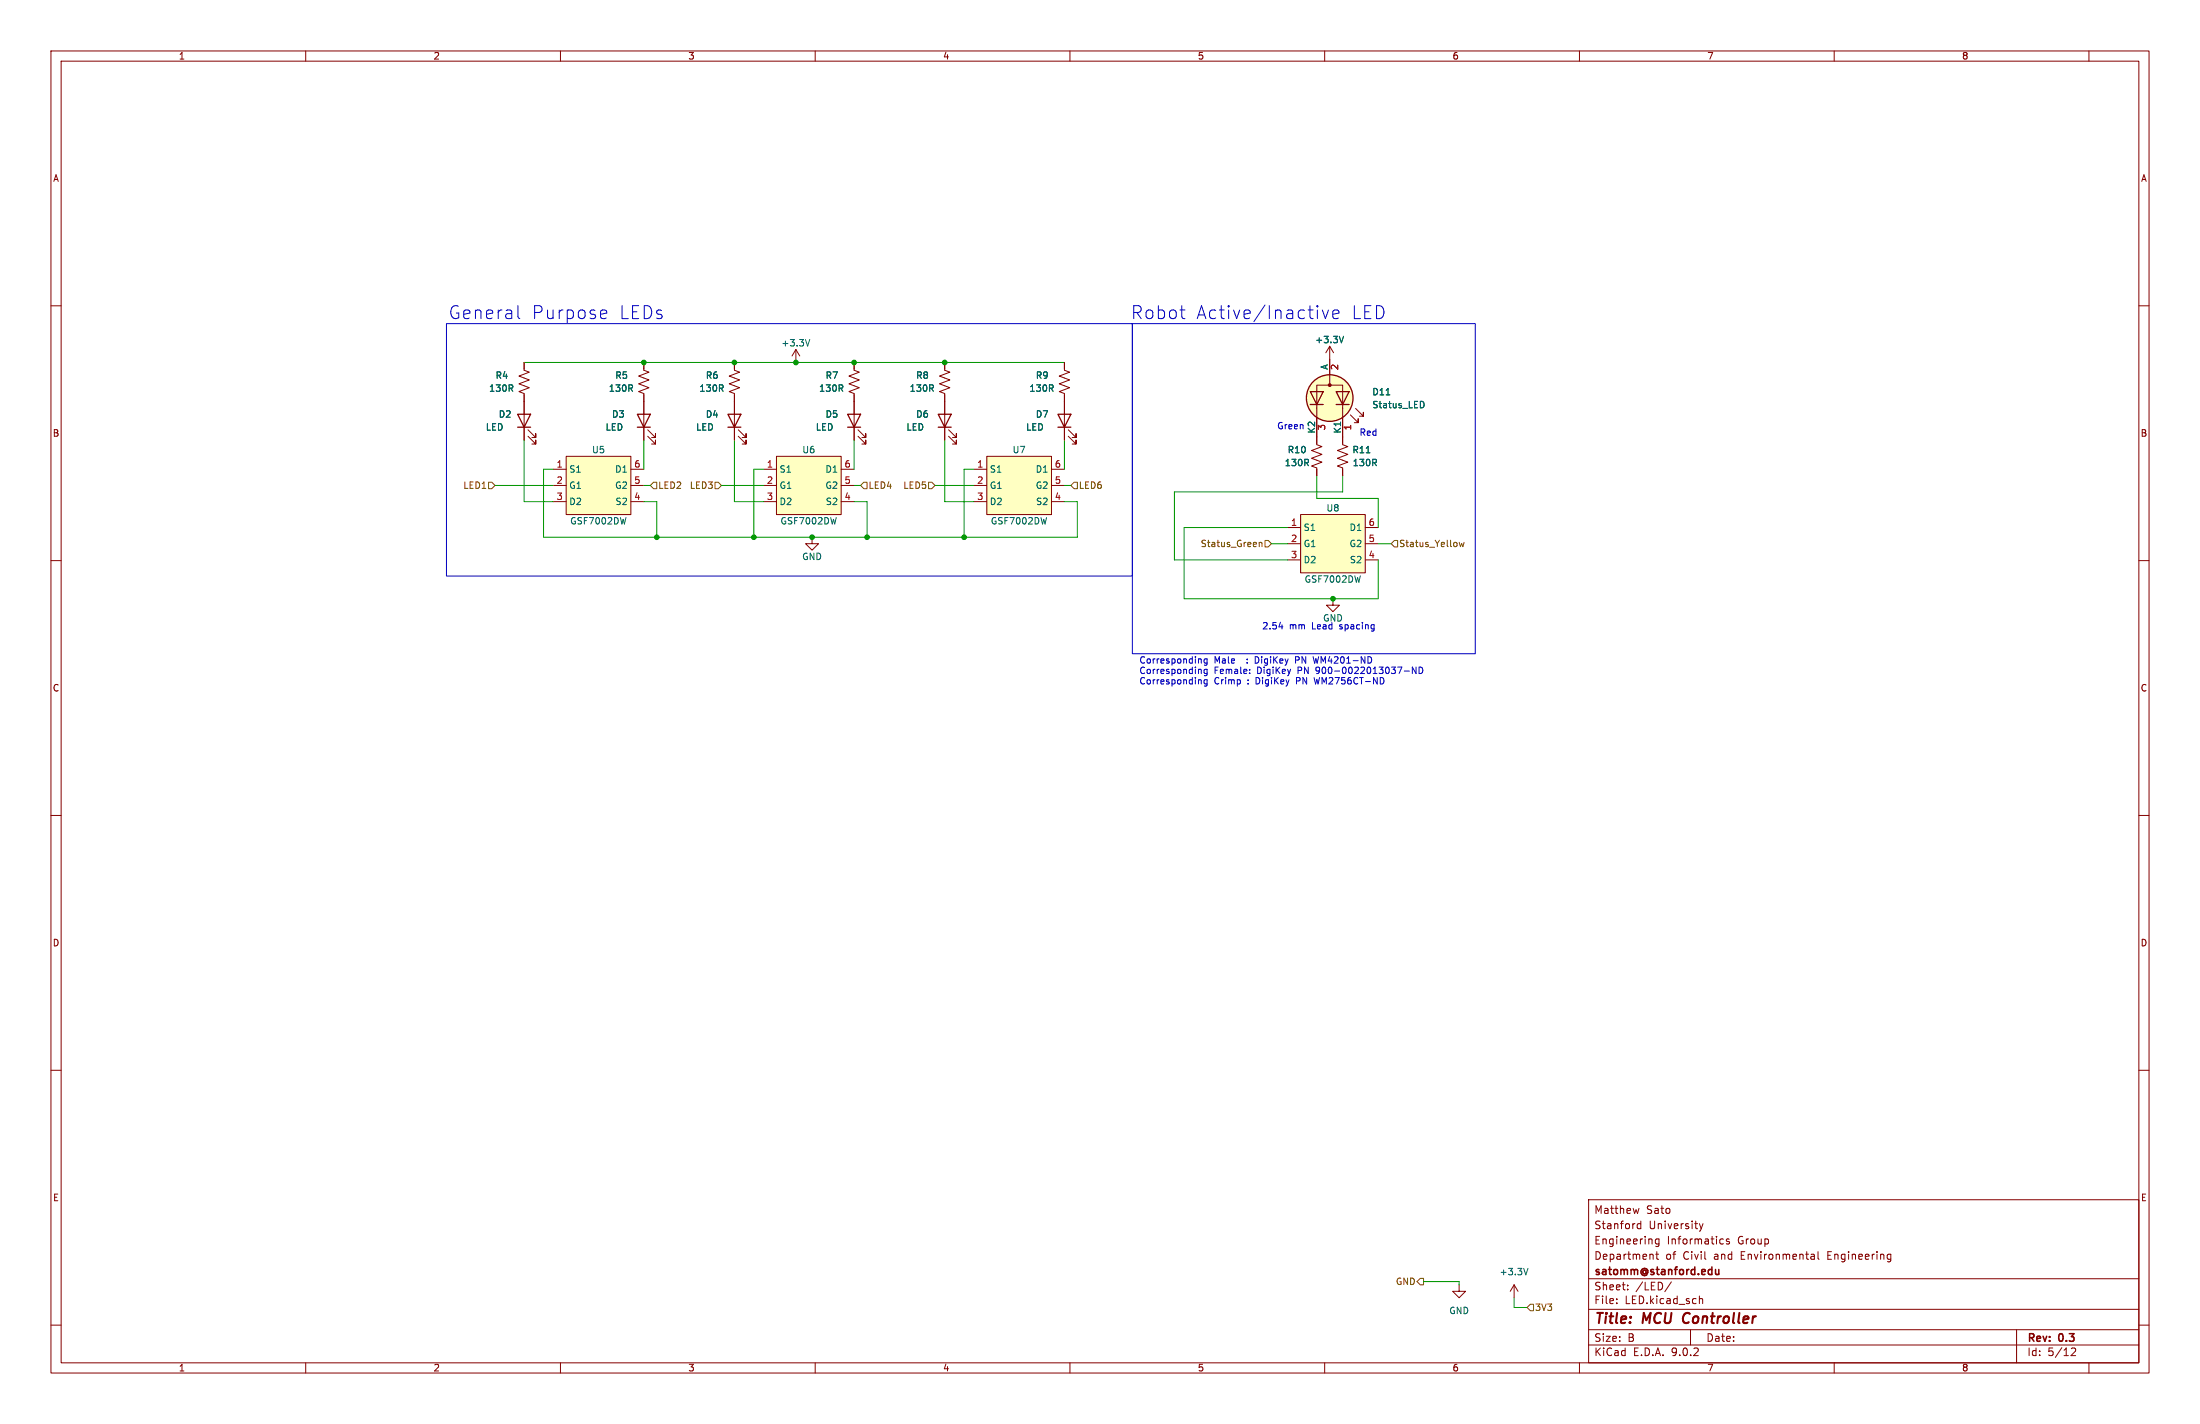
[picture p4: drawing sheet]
<svg xmlns="http://www.w3.org/2000/svg" width="432mm" height="279mm" viewBox="0 0 432 279" stroke-linecap="round" stroke-linejoin="round" font-family="sans-serif">
<g fill="none" stroke="#840000" stroke-width=".2">
<path d="M10 10h411.8v259.4h-411.8zM12 12h407.8v255.4h-407.8zM60 10v2M110 10v2M160 10v2M210 10v2M260 10v2M310 10v2M360 10v2M410 10v2M10 60h2M126.4 71.1v1.5l1 .4-2.1 .8 2.1 .7-2.1 .8 2.1 .8-2.1 .7 1.1 .4v1.5"/>
<path d="M261 70.5v5.1M419.8 60h2M258.4 80.1v-4.5h5.1v4.5M258.4 80v5.7M263.5 80v5.7M265 81.4l1.6 1.5v-.7v.7h-.8M266.1 80.1l1.5 1.6v-.8v.8h-.8M10 110h2M419.8 110h2M10 160h2M419.8 160h2M10 210h2"/>
<path d="M419.8 210h2M311.8 235.4h108v32h-108zM321.7 237.1l-.3 1-.3-.7M322 239.6v1.5M10 260h2M311.8 256.9h108M311.8 250.9h108M317.3 255.6v.2M317.3 254.9v.1M319.5 252.9v.2M319.5 252.2v.1M322 240.2l-.4-.1-.3 .3 .2 .6h.5"/>
<path d="M324.4 246.2l.1 .9M325 246.1h.5M325.2 245.6v1.3l.3 .2M325.6 243.1v1.2l-.3 .3-.3-.1M325.6 243.2l-.4-.1-.3 .3 .1 .6h.6M328 251.5l-1.2 1.9M333.5 240.1l.4 1M333.5 254.3v1.5M333.5 254.9l.3-.1 .3 .1 .1 .9M333.9 241.1l-.4 .5M334.3 240.1l-.4 1M337.8 243.1l.5 .1"/>
<path d="M338.3 244l-.5 .1M339.4 243.2l-.4-.1-.2 .2 .1 .2 .5 .2v.3h-.6M355.6 246.1h.3l.2 .2v.8M356.1 247l-.5 .1M356.1 246.4l-.5 .1M356.8 245.6v1.3l.2 .2M370.7 246.1l.4 .1M371.1 247l-.4 .1M371.1 246.1v1.2l-.3 .3M419.8 260h2M60 267.4v2M110 267.4v2"/>
<path d="M160 267.4v2M210 267.4v2M260 267.4v2M310 267.4v2M311.8 263.9h108M311.8 260.9h108M331.8 260.9v3M360 267.4v2M395.8 260.9v6.5M406.5 264.6l.6-.1 .2 .1 .1 .3-.9 1.1h.9M410 267.4v2"/>
</g>
<path d="M330.6 257.9l-.1 .2a1.23 1.23 0 0 0 .1 1.4" fill="none" stroke="#840000" stroke-width=".4"/>
<path d="M336.7 249.1l.1 .9 .3 .1 .3-.2M337.4 249.1v1" fill="none" stroke="#840000" stroke-width=".3"/>
<circle cx="261" cy="78.1" r="4.6" fill="#ffffc2" stroke="#ffffc2" stroke-width=".2"/>
<circle cx="261" cy="75.6" r=".28" fill="#840000" stroke="#840000" stroke-width=".2"/>
<g fill="none" stroke="#840000" stroke-width=".25">
<path d="M257.2 76.8h2.5l-1.3 2.6zM257.2 79.4h2.5M262.3 76.8h2.5l-1.3 2.6zM262.3 79.4h2.5"/>
<circle cx="261" cy="78.1" r="4.6"/>
</g>
<path d="M272.1 77.5h.7M279.1 78.7a.68 .68 0 0 1 .4 .7 .68 .68 0 0 1-.4 .6" fill="none" stroke="#006464" stroke-width=".2"/>
<path d="M111.1 89.5h12.7v11.5h-12.7z" fill="#ffffc2"/>
<g fill="none" stroke="#840000" stroke-width=".2">
<path d="M102.9 78.7v7.7M167.6 78.7v7.7M103.6 85.6l1.6 1.5v-.7v.7h-.8M103.6 84.3l1.6 1.6v-.8v.8h-.8M108.6 92.1h2.5M108.6 95.3h2.5M108.6 98.4h2.5M111.1 89.5h12.7v11.5h-12.7zM123.8 92.1h2.6M123.8 95.3h2.6M123.8 98.4h2.6M168.4 85.6l1.5 1.5v-.7v.7h-.7"/>
<path d="M168.4 84.3l1.5 1.6v-.8v.8h-.7M258.4 85.7v1.5l1.1 .4-2.1 .8 2.1 .8-2.1 .7 2.1 .8-2.1 .7 1 .4v1.5M261.6 117.5v1.2h1.3l-1.3 1.3-1.3-1.3h1.3"/>
</g>
<path d="M101.6 81.3h2.5l-1.2 2.5zM101.6 83.8h2.5M166.4 81.3h2.5l-1.3 2.5zM166.4 83.8h2.5" fill="none" stroke="#840000" stroke-width=".25"/>
<path d="M255.3 101h12.7v11.4h-12.7z" fill="#ffffc2"/>
<path d="M126.4 78.7v7.7M127.1 85.6l1.6 1.5v-.7v.7h-.8M127.1 84.3l1.6 1.6v-.8v.8h-.8M159.4 105.4v1.3h1.3l-1.3 1.3-1.3-1.3h1.3M252.7 103.5h2.6M252.7 106.7h2.6M252.7 109.9h2.6M255.3 101h12.7v11.4h-12.7zM268 103.5h2.5M268 106.7h2.5M268 109.9h2.5" fill="none" stroke="#840000" stroke-width=".2"/>
<path d="M125.1 81.3h2.5l-1.2 2.5zM125.1 83.8h2.5" fill="none" stroke="#840000" stroke-width=".25"/>
<path d="M152.4 89.5h12.7v11.5h-12.7z" fill="#ffffc2"/>
<g fill="none" stroke="#840000" stroke-width=".2">
<path d="M144.1 71.1v1.5l1.1 .4-2.1 .8 2.1 .7-2.1 .8 2.1 .8-2.1 .7 1 .4v9.2M156.2 68.6l-.8 1.3M156.2 68.6l.8 1.3M156.2 68.6v2.5M261 67.9l-.8 1.3M261 67.9l.7 1.3M261 67.9v2.6M144.9 85.6l1.5 1.5v-.7v.7h-.7M144.9 84.3l1.5 1.6v-.8v.8h-.7M149.9 92.1h2.5M149.9 95.3h2.5M149.9 98.4h2.5"/>
<path d="M152.4 89.5h12.7v11.5h-12.7zM165.1 92.1h2.5M165.1 95.3h2.5M165.1 98.4h2.5M286.4 252.1v1.3h1.3l-1.3 1.2-1.3-1.2h1.3M297.2 252.1l-.8 1.3M297.2 252.1l.7 1.3M297.2 252.1v2.5"/>
</g>
<path d="M158.9 66.6l-.4 1.3M263.7 66l-.4 1.3M299.9 248.9l-.4 1.2" fill="none" stroke="#006464" stroke-width=".2"/>
<path d="M142.9 81.3h2.5l-1.3 2.5zM142.9 83.8h2.5" fill="none" stroke="#840000" stroke-width=".25"/>
<path d="M193.7 89.5h12.7v11.5h-12.7z" fill="#ffffc2"/>
<g fill="none" stroke="#840000" stroke-width=".2">
<path d="M102.9 71.1v1.5l1 .4-2 .8 2 .7-2 .8 2 .8-2 .7 1 .4v4.1M126.4 71.1v1.3M126.4 77.5v3.8M144.1 71.1v1.3M144.1 77.5v3.8M167.6 71.1v1.5l1.1 .4-2.1 .8 2.1 .7-2.1 .8 2.1 .8-2.1 .7 1 .4v4.1M185.4 71.1v1.5l1 .4-2 .8 2 .7-2 .8 2 .8-2 .7 1 .4v9.2M208.9 71.1v1.5l1 .4-2 .8 2 .7-2 .8 2 .8-2 .7 1 .4v9.2M261 70.5v3M102.9 83.8v2.6M126.4 83.8v2.6M144.1 83.8v2.6"/>
<path d="M167.6 83.8v2.6M186.2 85.6l1.5 1.5v-.7v.7h-.8M186.2 84.3l1.5 1.6v-.8v.8h-.8M191.1 92.1h2.6M191.1 95.3h2.6M191.1 98.4h2.6M193.7 89.5h12.7v11.5h-12.7zM206.4 92.1h2.5M206.4 95.3h2.5M206.4 98.4h2.5M209.7 85.6l1.5 1.5v-.7v.7h-.8M209.7 84.3l1.5 1.6v-.8v.8h-.8"/>
<path d="M258.4 81.9v5.1M258.4 92.1v1.2M263.5 81.9v5.3l1 .4-2 .8 2 .8-2 .7 2 .8-2 .7 1 .4v1.5"/>
</g>
<path d="M263.7 66l-.4 1.3M272.1 77.5h.7M279.1 78.7a.68 .68 0 0 1 .4 .7 .68 .68 0 0 1-.4 .6M268.2 88.8h.7" fill="none" stroke="#006464" stroke-width=".2"/>
<path d="M184.1 81.3h2.6l-1.3 2.5zM184.1 83.8h2.6M207.6 81.3h2.6l-1.3 2.5zM207.6 83.8h2.6" fill="none" stroke="#840000" stroke-width=".25"/>
<g fill="none" stroke="#725600" stroke-width=".2">
<path d="M95.9 94.6h.6l.7 .7-.7 .6h-.6zM128.3 94.6h.6v1.3h-.6l-.7-.6zM140.3 94.6h.7l.6 .7-.6 .6h-.7zM169.5 94.6h.7v1.3h-.7l-.6-.6zM182.2 94.6h.7l.6 .7-.6 .6h-.7zM210.8 94.6h.7v1.3h-.7l-.6-.6zM247.1 106.4v.9M247.1 106.5h.5l.1 .8M248.3 106h.6l.7 .7-.7 .6h-.6zM273.7 106h.6v1.3h-.6l-.7-.6zM286.4 106.4l.2 .9 .3-.6 .2 .6 .3-.9M278.8 250.8h.6v1.3h-.6l-.7-.6z"/>
<path d="M300.4 255.9h.6v1.3h-.6l-.7-.7z"/>
</g>
<g fill="none" stroke="#009600" stroke-width=".2">
<path d="M102.9 71.1h106M97.2 95.3h11.4M102.9 86.4v12h5.7M108.6 92.1h-1.9v13.3h104.8v-7h-2.6M126.4 98.4h2.5v7M126.4 95.3h1.2M126.4 86.4v5.7M141.6 95.3h8.3M144.1 86.4v12h5.8M149.9 92.1h-1.9v13.3M167.6 98.4h2.6v7M167.6 95.3h1.3"/>
<path d="M167.6 86.4v5.7M183.5 95.3h7.6M185.4 86.4v12h5.7M191.1 92.1h-1.9v13.3M208.9 95.3h1.3M208.9 86.4v5.7M258.4 93.3v4.5h12.1v5.7M263.5 93.3v3.2h-33v13.4h22.2M249.6 106.7h3.1M252.7 103.5h-20.3v14h38.1v-7.6M270.5 106.7h2.5M279.4 251.5h7v.6"/>
<path d="M297.2 254.6v1.9h2.5"/>
</g>
<g fill="none" stroke="#0000c2" stroke-width=".2">
<path d="M101.7 60v2.1l.3 .4M258.6 60l.1 .1-.1 .1M87.6 63.5h134.6v49.5h-134.6zM118.2 60.8l.8 .1 .1 .5-1.2 .3M119 62.4l-.8 .1M222.2 63.5h67.4v64.8h-67.4zM231.6 60.8h1M232.3 62.5h.3M259.5 60.8l.6 1.7 .6-1.7M261.6 61.7l1.2-.3-.1-.5-.7-.1-.4 .4 .1 1.2 .3 .1 .7-.1M235.6 129.3l.2 .2v.6M235.6 131.3l.2 .2v.7"/>
<path d="M235.6 133.4l.2 .1v.7M236.9 129.3v1l-.2 .2h-.3M236.9 131.3v1l-.2 .3-.3-.1M236.9 133.4v1l-.2 .2h-.3M236.9 129.3h-.3l-.3 .2 .1 .6h.5M236.9 131.4l-.3-.1-.3 .3 .1 .5h.5M236.9 133.4h-.3l-.3 .2 .1 .5h.5M244.8 130v.1M244.8 129.3v.2M245.3 132v.2M245.3 131.4v.1M251 123h.8"/>
<path d="M254.3 129.5h.5M254.8 128.8h-.5v1.3M257.7 128.8l.3 1.3 .3-.9M257.9 132.9l.3 1.3M275.6 131.7h1M277.9 130.9v1.3l-.7-1.3v1.3M278.5 130.9a.64 .64 0 0 1 .8 .6 .64 .64 0 0 1-.8 .7z"/>
</g>
<g fill="#009600" stroke="#009600" stroke-width=".2">
<circle cx="261.6" cy="117.5" r=".46"/>
<circle cx="170.2" cy="105.4" r=".46"/>
<circle cx="189.2" cy="105.4" r=".46"/>
<circle cx="159.4" cy="105.4" r=".46"/>
<circle cx="144.1" cy="71.1" r=".46"/>
<circle cx="148" cy="105.4" r=".46"/>
<circle cx="167.6" cy="71.1" r=".46"/>
<circle cx="156.2" cy="71.1" r=".46"/>
<circle cx="185.4" cy="71.1" r=".46"/>
<circle cx="126.4" cy="71.1" r=".46"/>
<circle cx="128.9" cy="105.4" r=".46"/>
</g>
<g font-size="3.5" fill="#0000c2">
<text x="88" y="62.8">General</text>
<text x="104.3" y="62.8">Purpose</text>
<text x="121.4" y="62.8">LEDs</text>
<text x="221.9" y="62.8">Robot</text>
<text x="234.7" y="62.8">Active/Inactive</text>
<text x="265.1" y="62.8">LED</text>
</g>
<g font-size="2.8" fill="#840000">
<text x="312.8" y="260.3">Title:</text>
<text x="322.5" y="260.3">MCU</text>
<text x="331.2" y="260.3">Controller</text>
</g>
<g font-size="2.1" fill="#840000">
<text x="312.8" y="238.4">Matthew</text>
<text x="323.1" y="238.4">Sato</text>
<text x="312.8" y="244.4">Engineering</text>
<text x="312.8" y="241.4">Stanford</text>
<text x="323.6" y="241.4">University</text>
<text x="327.2" y="244.4">Informatics</text>
<text x="341.1" y="244.4">Group</text>
<text x="312.8" y="250.6">satomm@stanford.edu</text>
<text x="312.8" y="247.4">Department</text>
<text x="326.9" y="247.4">of</text>
<text x="330.4" y="247.4">Civil</text>
<text x="336.6" y="247.4">and</text>
<text x="341.9" y="247.4">Environmental</text>
<text x="359.1" y="247.4">Engineering</text>
<text x="312.8" y="256.1">File:</text>
<text x="312.8" y="253.4">Sheet:</text>
<text x="318.9" y="256.1">LED.kicad_sch</text>
<text x="321" y="253.4">/LED/</text>
<text x="312.8" y="263.5">Size:</text>
<text x="319.5" y="263.5">B</text>
<text x="334.8" y="263.5">Date:</text>
<text x="397.8" y="263.7">Rev:</text>
<text x="404.2" y="263.7">0.3</text>
<text x="312.8" y="266.3">KiCad</text>
<text x="320.5" y="266.3">E.D.A.</text>
<text x="328.1" y="266.3">9.0.2</text>
<text x="397.8" y="266.3">Id:</text>
<text x="401.9" y="266.3">5/12</text>
</g>
<g font-size="1.8" fill="#840000">
<text x="35" y="11.9">1</text>
<text x="85" y="11.9">2</text>
<text x="135" y="11.9">3</text>
<text x="185" y="11.9">4</text>
<text x="235" y="11.9">5</text>
<text x="285" y="11.9">6</text>
<text x="335" y="11.9">7</text>
<text x="385" y="11.9">8</text>
<text x="10.3" y="35.9">A</text>
<text x="420.1" y="35.9">A</text>
<text x="10.3" y="85.9">B</text>
<text x="420.1" y="85.9">B</text>
<text x="10.3" y="135.9">C</text>
<text x="420.1" y="135.9">C</text>
<text x="10.3" y="185.9">D</text>
<text x="420.1" y="185.9">D</text>
<text x="10.3" y="235.9">E</text>
<text x="420.1" y="235.9">E</text>
<text x="35" y="269.3">1</text>
<text x="85" y="269.3">2</text>
<text x="135" y="269.3">3</text>
<text x="185" y="269.3">4</text>
<text x="235" y="269.3">5</text>
<text x="285" y="269.3">6</text>
<text x="335" y="269.3">7</text>
<text x="385" y="269.3">8</text>
</g>
<g font-size="1.8" fill="#006464">
<text x="153.3" y="68.2">+3.3V</text>
<text x="258" y="67.5">+3.3V</text>
<text x="95.9" y="77.1">130R</text>
<text x="97.2" y="74.5">R4</text>
<text x="119.4" y="77.1">130R</text>
<text x="120.7" y="74.5">R5</text>
<text x="137.2" y="77.1">130R</text>
<text x="138.4" y="74.5">R6</text>
<text x="160.7" y="77.1">130R</text>
<text x="161.9" y="74.5">R7</text>
<text x="178.4" y="77.1">130R</text>
<text x="179.7" y="74.5">R8</text>
<text x="201.9" y="77.1">130R</text>
<text x="203.2" y="74.5">R9</text>
<text x="260.7" y="72.7" transform="rotate(-90 260.7 72.7)">A</text>
<text x="269.2" y="77.8">D11</text>
<text x="97.8" y="82.1">D2</text>
<text x="120" y="82.1">D3</text>
<text x="138.4" y="82.1">D4</text>
<text x="161.9" y="82.1">D5</text>
<text x="179.7" y="82.1">D6</text>
<text x="203.2" y="82.1">D7</text>
<text x="269.2" y="80.3">Status_LED</text>
<text x="95.3" y="84.7">LED</text>
<text x="116.1" y="89.1">U5</text>
<text x="118.8" y="84.7">LED</text>
<text x="136.5" y="84.7">LED</text>
<text x="157.4" y="89.1">U6</text>
<text x="160" y="84.7">LED</text>
<text x="177.8" y="84.7">LED</text>
<text x="198.7" y="89.1">U7</text>
<text x="201.3" y="84.7">LED</text>
<text x="252.6" y="89.1">R10</text>
<text x="258.2" y="85.2" transform="rotate(-90 258.2 85.2)">K2</text>
<text x="263.3" y="85.2" transform="rotate(-90 263.3 85.2)">K1</text>
<text x="265.3" y="89.1">R11</text>
<text x="111.6" y="92.9">S1</text>
<text x="120.6" y="92.9">D1</text>
<text x="152.9" y="92.9">S1</text>
<text x="161.9" y="92.9">D1</text>
<text x="194.2" y="92.9">S1</text>
<text x="203.2" y="92.9">D1</text>
<text x="252.1" y="91.7">130R</text>
<text x="265.4" y="91.7">130R</text>
<text x="111.6" y="96.1">G1</text>
<text x="111.6" y="99.3">D2</text>
<text x="120.6" y="96.1">G2</text>
<text x="120.7" y="99.3">S2</text>
<text x="152.9" y="96.1">G1</text>
<text x="152.9" y="99.3">D2</text>
<text x="161.9" y="96.1">G2</text>
<text x="162" y="99.3">S2</text>
<text x="194.2" y="96.1">G1</text>
<text x="194.2" y="99.3">D2</text>
<text x="203.2" y="96.1">G2</text>
<text x="203.2" y="99.3">S2</text>
<text x="260.2" y="100.6">U8</text>
<text x="111.8" y="103.1">GSF7002DW</text>
<text x="153.1" y="103.1">GSF7002DW</text>
<text x="194.4" y="103.1">GSF7002DW</text>
<text x="255.8" y="104.4">S1</text>
<text x="255.8" y="107.5">G1</text>
<text x="264.8" y="104.4">D1</text>
<text x="264.8" y="107.5">G2</text>
<text x="157.3" y="110.1">GND</text>
<text x="255.8" y="110.7">D2</text>
<text x="264.8" y="110.7">S2</text>
<text x="256" y="114.5">GSF7002DW</text>
<text x="294.2" y="250.4">+3.3V</text>
<text x="284.3" y="258">GND</text>
</g>
<g font-size="1.8" fill="#a90000">
<text x="263" y="72.7" transform="rotate(-90 263 72.7)">2</text>
<text x="260.4" y="84.5" transform="rotate(-90 260.4 84.5)">3</text>
<text x="265.5" y="84.5" transform="rotate(-90 265.5 84.5)">1</text>
<text x="109.1" y="91.8">1</text>
<text x="109.1" y="95">2</text>
<text x="124.4" y="91.8">6</text>
<text x="124.4" y="95">5</text>
<text x="150.4" y="91.8">1</text>
<text x="150.4" y="95">2</text>
<text x="165.7" y="91.8">6</text>
<text x="165.7" y="95">5</text>
<text x="191.7" y="91.8">1</text>
<text x="191.7" y="95">2</text>
<text x="206.9" y="91.8">6</text>
<text x="206.9" y="95">5</text>
<text x="109.1" y="98.2">3</text>
<text x="124.4" y="98.2">4</text>
<text x="150.4" y="98.2">3</text>
<text x="165.7" y="98.2">4</text>
<text x="191.7" y="98.2">3</text>
<text x="206.9" y="98.2">4</text>
<text x="253.3" y="103.3">1</text>
<text x="253.3" y="106.4">2</text>
<text x="268.5" y="103.3">6</text>
<text x="268.5" y="106.4">5</text>
<text x="253.3" y="109.6">3</text>
<text x="268.5" y="109.6">4</text>
</g>
<g font-size="1.8" fill="#0000c2">
<text x="250.6" y="84.4">Green</text>
<text x="266.7" y="85.7">Red</text>
<text x="247.6" y="123.6">2.54</text>
<text x="253.1" y="123.6">mm</text>
<text x="257.6" y="123.6">Lead</text>
<text x="259.6" y="122.1">GND</text>
<text x="263.2" y="123.6">spacing</text>
<text x="223.5" y="130.3">Corresponding</text>
<text x="238.3" y="130.3">Male</text>
<text x="246.8" y="130.3">DigiKey</text>
<text x="254.9" y="130.3">PN</text>
<text x="258.7" y="130.3">WM4201-ND</text>
<text x="223.5" y="132.3">Corresponding</text>
<text x="223.5" y="134.4">Corresponding</text>
<text x="238.3" y="132.3">Female:</text>
<text x="238.3" y="134.4">Crimp</text>
<text x="245" y="134.4">:</text>
<text x="246.7" y="134.4">DigiKey</text>
<text x="246.8" y="132.3">DigiKey</text>
<text x="254.9" y="134.4">PN</text>
<text x="255" y="132.3">PN</text>
<text x="258.6" y="134.4">WM2756CT-ND</text>
<text x="258.7" y="132.3">900-0022013037-ND</text>
</g>
<g font-size="1.8" fill="#725600">
<text x="90.8" y="96.1">LED1</text>
<text x="129.1" y="96.1">LED2</text>
<text x="135.3" y="96.1">LED3</text>
<text x="170.4" y="96.1">LED4</text>
<text x="177.2" y="96.1">LED5</text>
<text x="211.6" y="96.1">LED6</text>
<text x="235.6" y="107.5">Status_Green</text>
<text x="274.5" y="107.5">Status_Yellow</text>
<text x="273.9" y="252.3">GND</text>
<text x="301.2" y="257.4">3V3</text>
</g>
</svg>
